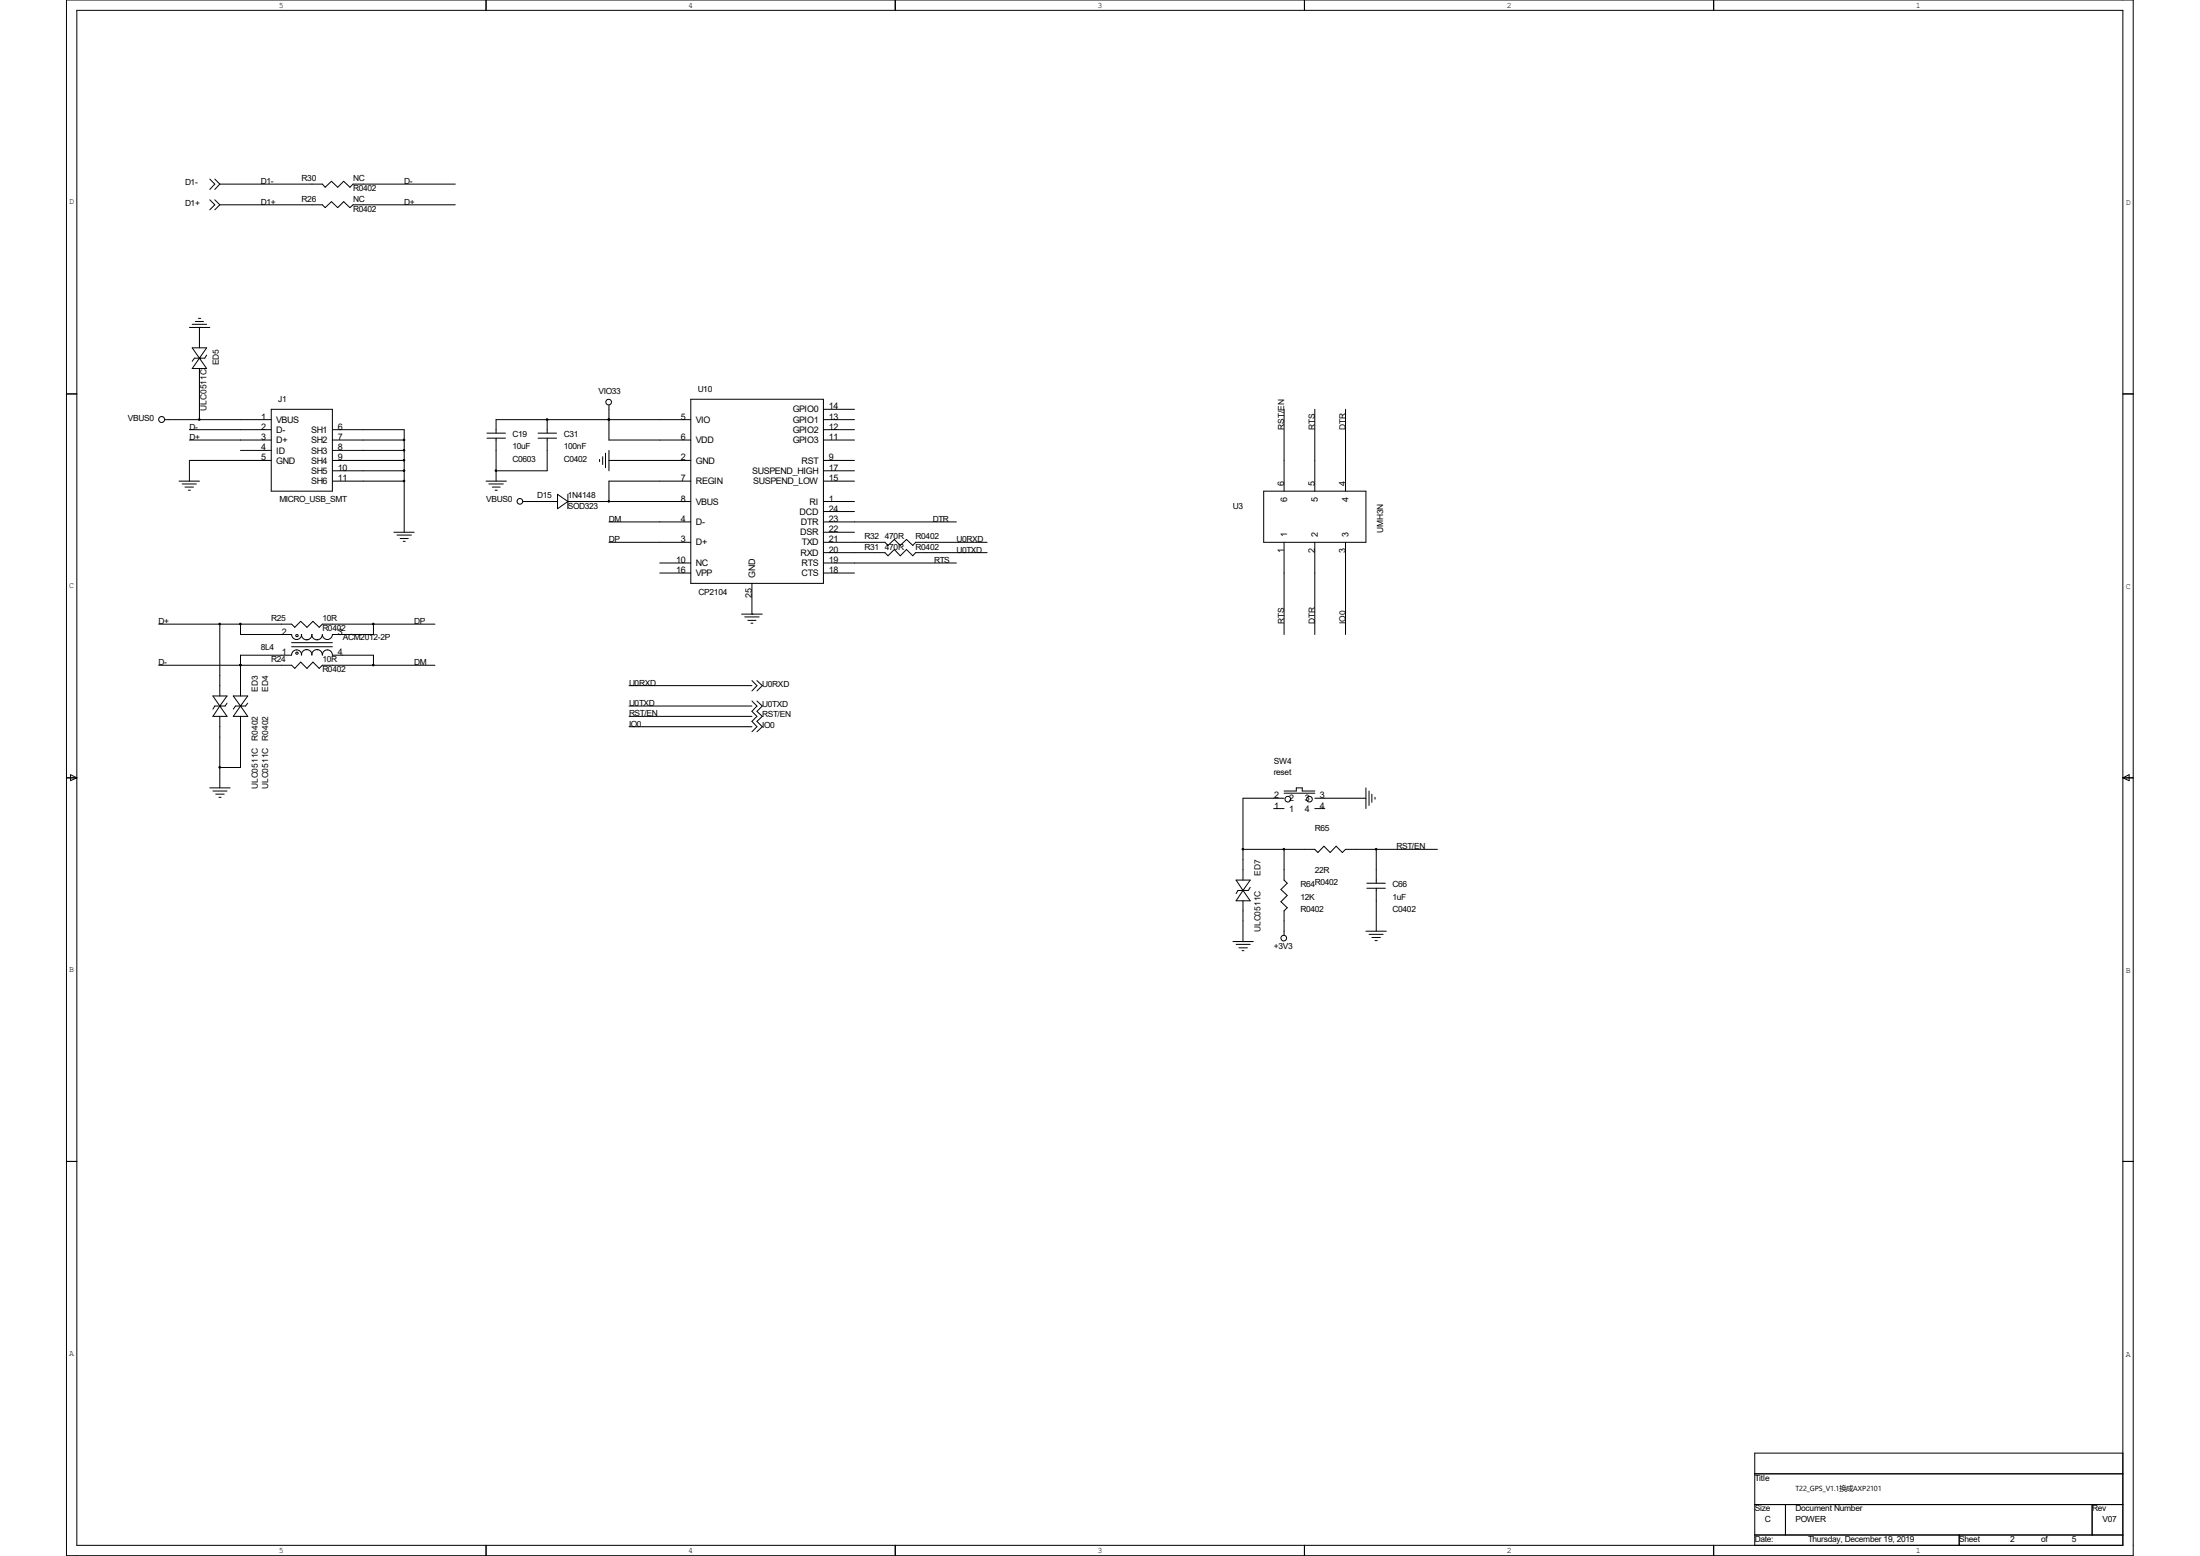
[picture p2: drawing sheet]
<svg xmlns="http://www.w3.org/2000/svg" width="297mm" height="210mm" viewBox="0 0 297 210" stroke-linecap="round" stroke-linejoin="round" font-family="sans-serif">
<g fill="none" stroke="#000" stroke-width=".14">
<path d="M9 0h279v210h-279zM10.4 1.4h276.2v207.2h-276.2zM65.6 0v1.4M120.9 0v1.4M176.1 0v1.4M231.4 0v1.4M28.3 24.2l.7 .6-.7 .8M28.3 27l.7 .6-.7 .7M29 24.2l.7 .6M29 27l.7 .6M29.7 27.6h13.8l.4 .4 .8-.8 .9 .8 .8-.8 .8 .8 .5-.4h13.8M29.7 24.8h13.8l.4 .5 .8-.8 .9 .8 .8-.8 .8 .8 .5-.5h13.8"/>
<path d="M29.7 24.8l-.7 .8M29.7 27.6l-.7 .7M9 53.2h1.4M22.3 56.6h14.3M25.6 59.4h11M25.6 58h11M25.6 44.2h2.7M26 46.9l1.9 2.8h-1.9l1.9-2.8zM26 43.8h1.9M26.4 43.4h1.1M26.8 43h.3M26.9 48.3h.1"/>
<path d="M26.9 44.2h.1M26.9 44.2v2.7M26.9 49.7v6.9M27.9 47.9l-.3 .4h-1.4l-.2 .5M36.6 55.2h8.3v11.1h-8.3zM44.9 59.4h9.7M44.9 58h9.7v13.8M65.7 58.5h2.5M65.7 59.1h2.5M67 59.1v5.8M72.6 58.5h2.5M72.6 59.1h2.5"/>
<path d="M73.9 56.6h.1M73.9 59.1v4.4h-6.9M73.9 56.6v1.9M82.2 56.6h.1M82.2 54.7v4.7h11.1M93.3 53.9h17.9v24.8h-17.9zM93.3 56.6h-26.3v1.9M111.2 56.6h4.2M111.2 59.4h4.2M111.2 55.2h4.2M111.2 58h4.2M173.4 55.2v11.1"/>
<path d="M177.5 55.2v11.1M181.7 55.2v11.1M286.6 53.2h1.4M24.2 64.9h2.7M24.6 65.3h1.9M25 65.7h1.1M25.4 66.2h.3M32.5 60.8h4.1M36.6 62.1h-11v2.8M44.9 64.9h9.7M44.9 62.1h9.7M44.9 63.5h9.7"/>
<path d="M44.9 60.8h9.7M53.2 71.8h2.7M53.6 72.2h1.9M54 72.7h1.1M54.4 73.1h.3M65.6 64.9h2.8M66 65.3h1.9M66.5 65.7h1M66.8 66.2h.3M70.6 67.7h4.7M75.3 66.7l1.4 1-1.4 1zM76.7 67.7h.1"/>
<path d="M76.7 67.7h16.6M76.7 66.7v2M80.9 62v.3M81.4 61.6v1.1M81.7 61.2v1.9M82.2 62.1h11.1M82.2 70.4h11.1M82.2 73.2h11.1M82.2 60.8v2.7M89.1 77.3h4.2M89.1 76h4.2M93.3 64.9h-11.1v2.8"/>
<path d="M101.5 78.7v4.2M111.2 64.9h4.2M111.2 62.1h4.2M111.2 67.7h4.2M111.2 70.4h17.9M111.2 73.2h8.3l.4 .4 .8-.8 .8 .8 .9-.8 .8 .8 .4-.4h9.7M111.2 77.3h4.2M111.2 63.5h4.2M111.2 69h4.2M111.2 71.8h4.2M111.2 74.6h8.3l.4 .4 .8-.8 .8 .8 .9-.8 .8 .8 .4-.4h9.7M111.2 76h17.9"/>
<path d="M170.6 66.3h13.8v6.9h-13.8zM173.4 73.2v12.4M177.5 73.2v12.4M181.7 73.2v12.4M21.4 89.8h18l.4 .4 .8-.8 .8 .8 .8-.8 .9 .8 .4-.4h15.2M21.4 84.2h18l.4 .5 .8-.8 .8 .8 .8-.8 .9 .8 .4-.5h15.2M28.7 93.9h1.9l-.9 1.4zM29.7 95.3h.1M29.7 84.2v9.7M29.7 96.7v9.6M29.7 95.3l.9 1.4h-1.9zM30.6 94.9l-.2 .4h-1.4l-.3 .4"/>
<path d="M31.5 93.9h1.9l-.9 1.4zM32.5 95.3h.1M32.5 84.2v1.4h6.9a.66 .66 0 0 0 .6 .7 .66 .66 0 0 0 .7-.7 .72 .72 0 0 0 .7 .8M32.5 89.8h.1M32.5 95.3l.9 1.4h-1.9zM32.5 96.7v6.9h-2.8M33.4 94.9l-.3 .4h-1.3l-.3 .4M39.4 88.4h-6.9v5.5M39.4 86.7h5.5M39.4 87.3h5.5M39.4 88.4a.68 .68 0 0 1 .7-.7 .68 .68 0 0 1 .6 .7M40 88.1h.2v.2h-.2z"/>
<path d="M40 85.7h.2v.2h-.2zM41.4 87.7a.72 .72 0 0 1 .7 .7M41.4 86.3v.1a.65 .65 0 0 0 .7-.8 .72 .72 0 0 0 .7 .8M41.4 87.7a.63 .63 0 0 0-.7 .7M42.8 87.7a.72 .72 0 0 1 .7 .7M42.8 87.7a.63 .63 0 0 0-.7 .7M43.5 88.4a.68 .68 0 0 1 .7-.7 .68 .68 0 0 1 .7 .7h5.5v1.4M50.4 84.2v1.4h-5.5a.68 .68 0 0 1-.7 .7 .68 .68 0 0 1-.7-.7 .72 .72 0 0 1-.7 .8v-.1M84.9 95.3h16.6M84.9 96.7h16.6M84.9 92.5h16.6M84.9 98.1h16.6"/>
<path d="M100.1 82.9h2.8M100.5 83.3h2M101 83.7h1.1M101.4 84.1h.2M101.5 82.9h.1M101.5 94.6l.7 .7-.7 .7 .7 .7-.7 .7 .7 .7-.7 .7M101.5 91.9l.7 .6-.7 .8M102.2 94.6l.7 .7-.7 .7 .7 .7-.7 .7 .7 .7-.7 .7M102.2 91.9l.7 .6-.7 .8M9 105h1.4M9.5 104.6l.9 .4-.9 .4zM28.3 106.3h2.8"/>
<path d="M28.7 106.8h1.9M29.1 107.2h1.2M29.5 107.6h.3M166.9 118.8h1.9l-1 1.4zM167.8 114.6h9.7l.4 .5 .8-.9 .9 .9 .8-.9 .8 .9 .5-.5h12.4M168.8 119.8l-.3 .4h-1.4l-.2 .4M172 109.1h1.4M173.4 114.6v4.2l.4 .4-.9 .9 .9 .8-.9 .8 .9 .8-.4 .4v3.3M173.4 107.7h-5.6v11.1M173.4 106.8h1.6v-.5h.8v.5h1.7M173.4 107.1h4.1M177.5 109.1h1.4"/>
<path d="M177.5 107.7h6.9M184.4 106.3v2.8M184.5 119.2h2.5M184.5 119.9h2.5M184.8 106.8v1.9M185.2 107.2v1.1M185.6 107.6v.3M185.8 114.6v4.6M185.8 119.9v5.8M286.6 105h1.4M286.6 105l.8-.4v.8zM166.5 127.1h2.7"/>
<path d="M166.9 127.5h1.9M167.3 127.9h1.1M167.7 128.3h.2M167.8 120.2h.1M167.8 121.6v5.5M167.8 120.2l1 1.4h-1.9zM184.4 125.7h2.8M184.8 126.1h1.9M185.2 126.5h1.2M185.6 127h.3M9 156.8h1.4M286.6 156.8h1.4"/>
<path d="M236.9 198.9h49.7M286.6 196.1h-49.7v12.5M65.6 208.6v1.4M120.9 208.6v1.4M176.1 208.6v1.4M231.4 208.6v1.4M236.9 203.1h49.7M236.9 207.2h49.7M241 203.1v4.1M264.5 207.2v1.4M282.4 203.1v4.1"/>
<circle cx="21.8" cy="56.6" r=".4"/>
<circle cx="82.2" cy="54.3" r=".38"/>
<circle cx="70.2" cy="67.7" r=".38"/>
<circle cx="173.9" cy="107.9" r=".38"/>
<circle cx="176.8" cy="107.9" r=".38"/>
<circle cx="173.3" cy="126.6" r=".38"/>
</g>
<g fill="#000" stroke="#000" stroke-width=".14">
<circle cx="26.9" cy="56.6" r=".11"/>
<circle cx="54.5" cy="59.4" r=".11"/>
<circle cx="73.9" cy="56.6" r=".11"/>
<circle cx="82.2" cy="56.6" r=".11"/>
<circle cx="54.5" cy="60.8" r=".11"/>
<circle cx="54.5" cy="64.9" r=".11"/>
<circle cx="54.5" cy="63.5" r=".11"/>
<circle cx="54.5" cy="62.1" r=".11"/>
<circle cx="66.9" cy="63.5" r=".11"/>
<circle cx="82.2" cy="67.7" r=".11"/>
<circle cx="29.7" cy="84.2" r=".11"/>
<circle cx="32.4" cy="84.2" r=".11"/>
<circle cx="32.4" cy="89.8" r=".11"/>
<circle cx="50.4" cy="89.8" r=".11"/>
<circle cx="50.4" cy="84.2" r=".11"/>
<circle cx="29.7" cy="103.6" r=".11"/>
<circle cx="167.8" cy="114.6" r=".11"/>
<circle cx="173.3" cy="114.6" r=".11"/>
<circle cx="185.8" cy="114.6" r=".11"/>
</g>
<g font-size="1.2">
<text x="35.3" y="56.6">1</text>
<text x="35.3" y="58">2</text>
<text x="35.3" y="59.4">3</text>
<text x="37.3" y="57.1">VBUS</text>
<text x="37.3" y="58.4">D-</text>
<text x="37.3" y="59.8">D+</text>
<text x="42" y="58.4">SH1</text>
<text x="42" y="59.8">SH2</text>
<text x="45.6" y="58">6</text>
<text x="45.6" y="59.4">7</text>
<text x="91.9" y="56.6">5</text>
<text x="91.9" y="59.4">6</text>
<text x="93.9" y="57.1">VIO</text>
<text x="93.9" y="59.8">VDD</text>
<text x="107" y="55.7">GPIO0</text>
<text x="107" y="57.1">GPIO1</text>
<text x="107" y="58.4">GPIO2</text>
<text x="107" y="59.8">GPIO3</text>
<text x="111.9" y="55.2">14</text>
<text x="111.9" y="56.6">13</text>
<text x="111.9" y="58">12</text>
<text x="111.9" y="59.4">11</text>
<text x="35.3" y="60.8">4</text>
<text x="35.3" y="62.1">5</text>
<text x="37.3" y="61.2">ID</text>
<text x="37.3" y="62.6">GND</text>
<text x="42" y="61.2">SH3</text>
<text x="42" y="62.6">SH4</text>
<text x="42" y="64">SH5</text>
<text x="42" y="65.4">SH6</text>
<text x="45.6" y="60.8">8</text>
<text x="45.6" y="62.1">9</text>
<text x="45.6" y="63.5">10</text>
<text x="45.6" y="64.9">11</text>
<text x="91.9" y="64.9">7</text>
<text x="91.9" y="62.1">2</text>
<text x="93.9" y="65.4">REGIN</text>
<text x="93.9" y="62.6">GND</text>
<text x="101.6" y="64">SUSPEND_HIGH</text>
<text x="101.7" y="65.4">SUSPEND_LOW</text>
<text x="108.2" y="62.6">RST</text>
<text x="111.9" y="62.1">9</text>
<text x="111.9" y="63.5">17</text>
<text x="111.9" y="64.9">15</text>
<text x="173.4" y="65.6" transform="rotate(-90 173.4 65.6)">6</text>
<text x="177.5" y="65.6" transform="rotate(-90 177.5 65.6)">5</text>
<text x="181.7" y="65.6" transform="rotate(-90 181.7 65.6)">4</text>
<text x="91.9" y="67.7">8</text>
<text x="91.9" y="70.4">4</text>
<text x="93.9" y="68.1">VBUS</text>
<text x="93.9" y="70.9">D-</text>
<text x="107.9" y="69.5">DCD</text>
<text x="108.1" y="70.9">DTR</text>
<text x="109.3" y="68.1">RI</text>
<text x="111.9" y="67.7">1</text>
<text x="111.9" y="69">24</text>
<text x="111.9" y="70.4">23</text>
<text x="111.9" y="71.8">22</text>
<text x="173.8" y="67.7" transform="rotate(-90 173.8 67.7)">6</text>
<text x="177.9" y="67.7" transform="rotate(-90 177.9 67.7)">5</text>
<text x="182.1" y="67.7" transform="rotate(-90 182.1 67.7)">4</text>
<text x="91.3" y="77.3">16</text>
<text x="91.3" y="76">10</text>
<text x="91.9" y="73.2">3</text>
<text x="93.9" y="73.6">D+</text>
<text x="93.9" y="77.8">VPP</text>
<text x="93.9" y="76.4">NC</text>
<text x="108" y="72.3">DSR</text>
<text x="108.1" y="75">RXD</text>
<text x="108.2" y="76.4">RTS</text>
<text x="108.2" y="77.8">CTS</text>
<text x="108.2" y="73.6">TXD</text>
<text x="111.9" y="73.2">21</text>
<text x="111.9" y="74.6">20</text>
<text x="111.9" y="76">19</text>
<text x="111.9" y="77.3">18</text>
<text x="173.4" y="74.6" transform="rotate(-90 173.4 74.6)">1</text>
<text x="173.8" y="72.5" transform="rotate(-90 173.8 72.5)">1</text>
<text x="177.5" y="74.6" transform="rotate(-90 177.5 74.6)">2</text>
<text x="177.9" y="72.5" transform="rotate(-90 177.9 72.5)">2</text>
<text x="181.7" y="74.6" transform="rotate(-90 181.7 74.6)">3</text>
<text x="182.1" y="72.5" transform="rotate(-90 182.1 72.5)">3</text>
<text x="101.5" y="80.8" transform="rotate(-90 101.5 80.8)">25</text>
<text x="101.9" y="78.1" transform="rotate(-90 101.9 78.1)">GND</text>
<text x="38.1" y="88.4">1</text>
<text x="38.1" y="85.6">2</text>
<text x="45.6" y="88.4">4</text>
<text x="45.6" y="85.6">3</text>
<text x="172" y="107.7">2</text>
<text x="178.2" y="107.7">3</text>
<text x="172" y="109.1">1</text>
<text x="174" y="109.6">1</text>
<text x="174" y="108.2">2</text>
<text x="176.1" y="108.2">3</text>
<text x="176.1" y="109.6">4</text>
<text x="178.2" y="109.1">4</text>
</g>
<g font-size="1.1">
<text x="37.6" y="1.1">5</text>
<text x="92.9" y="1.1">4</text>
<text x="148.2" y="1.1">3</text>
<text x="203.4" y="1.1">2</text>
<text x="258.7" y="1.1">1</text>
<text x="9.4" y="27.6">D</text>
<text x="25" y="25">D1-</text>
<text x="25" y="27.8">D1+</text>
<text x="35.2" y="24.8">D1-</text>
<text x="35.2" y="27.6">D1+</text>
<text x="40.7" y="27.2">R26</text>
<text x="40.7" y="24.5">R30</text>
<text x="47.7" y="28.6">R0402</text>
<text x="47.7" y="27.2">NC</text>
<text x="47.7" y="25.8">R0402</text>
<text x="47.7" y="24.5">NC</text>
<text x="54.6" y="27.6">D+</text>
<text x="54.6" y="24.8">D-</text>
<text x="287" y="27.7">D</text>
<text x="29.5" y="49.3" transform="rotate(-90 29.5 49.3)">ED5</text>
<text x="80.8" y="53.2">VIO33</text>
<text x="94.2" y="52.9">U10</text>
<text x="17.3" y="56.8">VBUS0</text>
<text x="25.6" y="59.4">D+</text>
<text x="25.6" y="58">D-</text>
<text x="27.9" y="55.4" transform="rotate(-90 27.9 55.4)">ULC0511C</text>
<text x="37.5" y="54.3">J1</text>
<text x="69.2" y="59">C19</text>
<text x="76.1" y="59">C31</text>
<text x="173.4" y="58" transform="rotate(-90 173.4 58)">RST/EN</text>
<text x="177.5" y="58" transform="rotate(-90 177.5 58)">RTS</text>
<text x="181.7" y="58" transform="rotate(-90 181.7 58)">DTR</text>
<text x="69.2" y="62.3">C0603</text>
<text x="69.2" y="60.7">10uF</text>
<text x="76.1" y="62.3">C0402</text>
<text x="76.1" y="60.7">100nF</text>
<text x="37.7" y="67.8">MICRO_USB_SMT</text>
<text x="65.6" y="67.8">VBUS0</text>
<text x="72.5" y="67.3">D15</text>
<text x="76.7" y="68.7">SOD323</text>
<text x="76.7" y="67.3">1N4148</text>
<text x="82.2" y="70.4">DM</text>
<text x="125.9" y="70.4">DTR</text>
<text x="166.5" y="68.7">U3</text>
<text x="186.7" y="72" transform="rotate(-90 186.7 72)">UMH3N</text>
<text x="82.2" y="73.2">DP</text>
<text x="116.7" y="74.2">R31</text>
<text x="116.7" y="72.8">R32</text>
<text x="119.5" y="74.2">470R</text>
<text x="119.5" y="72.8">470R</text>
<text x="123.6" y="74.2">R0402</text>
<text x="123.6" y="72.8">R0402</text>
<text x="126.1" y="76">RTS</text>
<text x="129.1" y="73.2">U0RXD</text>
<text x="129.1" y="74.6">U0TXD</text>
<text x="9.4" y="79.4">C</text>
<text x="36.6" y="83.9">R25</text>
<text x="43.5" y="83.9">10R</text>
<text x="94.3" y="80.3">CP2104</text>
<text x="287" y="79.5">C</text>
<text x="21.4" y="84.2">D+</text>
<text x="21.4" y="89.8">D-</text>
<text x="35.2" y="87.7">8L4</text>
<text x="36.6" y="89.4">R24</text>
<text x="43.5" y="89.4">10R</text>
<text x="43.5" y="85.2">R0402</text>
<text x="46.3" y="86.3">ACM2012-2P</text>
<text x="55.9" y="89.8">DM</text>
<text x="55.9" y="84.2">DP</text>
<text x="173.4" y="84.2" transform="rotate(-90 173.4 84.2)">RTS</text>
<text x="177.5" y="84.2" transform="rotate(-90 177.5 84.2)">DTR</text>
<text x="181.7" y="84.2" transform="rotate(-90 181.7 84.2)">IO0</text>
<text x="34.8" y="93.4" transform="rotate(-90 34.8 93.4)">ED3</text>
<text x="36.2" y="93.4" transform="rotate(-90 36.2 93.4)">ED4</text>
<text x="43.5" y="90.8">R0402</text>
<text x="84.9" y="92.5">U0RXD</text>
<text x="84.9" y="95.3">U0TXD</text>
<text x="102.9" y="95.5">U0TXD</text>
<text x="102.9" y="92.7">U0RXD</text>
<text x="34.8" y="100" transform="rotate(-90 34.8 100)">R0402</text>
<text x="36.2" y="100" transform="rotate(-90 36.2 100)">R0402</text>
<text x="84.9" y="98.1">IO0</text>
<text x="84.9" y="96.7">RST/EN</text>
<text x="102.9" y="96.8">RST/EN</text>
<text x="102.9" y="98.2">IO0</text>
<text x="34.8" y="106.5" transform="rotate(-90 34.8 106.5)">ULC0511C</text>
<text x="36.2" y="106.5" transform="rotate(-90 36.2 106.5)">ULC0511C</text>
<text x="172" y="103.2">SW4</text>
<text x="172" y="104.6">reset</text>
<text x="177.5" y="112.2">R65</text>
<text x="170.2" y="118.2" transform="rotate(-90 170.2 118.2)">ED7</text>
<text x="175.6" y="119.8">R64</text>
<text x="177.5" y="119.5">R0402</text>
<text x="177.5" y="117.8">22R</text>
<text x="188" y="119.8">C66</text>
<text x="188.6" y="114.6">RST/EN</text>
<text x="170.2" y="125.8" transform="rotate(-90 170.2 125.8)">ULC0511C</text>
<text x="175.6" y="123.1">R0402</text>
<text x="175.6" y="121.4">12K</text>
<text x="188" y="123.1">C0402</text>
<text x="188" y="121.4">1uF</text>
<text x="9.4" y="131.1">B</text>
<text x="172" y="128.1">+3V3</text>
<text x="287" y="131.3">B</text>
<text x="9.4" y="183">A</text>
<text x="287" y="183.1">A</text>
<text x="236.9" y="199.9">Title</text>
<text x="37.6" y="209.6">5</text>
<text x="92.9" y="209.6">4</text>
<text x="148.2" y="209.6">3</text>
<text x="203.4" y="209.6">2</text>
<text x="236.9" y="208.2">Date:</text>
<text x="236.9" y="204">Size</text>
<text x="238.3" y="205.4">C</text>
<text x="242.4" y="204">Document Number</text>
<text x="242.4" y="205.4">POWER</text>
<text x="244.1" y="208.2">Thursday, December 19, 2019</text>
<text x="258.7" y="209.6">1</text>
<text x="264.5" y="208.2">Sheet</text>
<text x="271.4" y="208.2">2</text>
<text x="275.5" y="208.2">of</text>
<text x="279.7" y="208.2">5</text>
<text x="282.4" y="204">Rev</text>
<text x="283.8" y="205.4">V07</text>
</g>
<text font-size="1" x="242.4" y="201.3">T22_GPS_V1.1换成AXP2101</text>
</svg>
